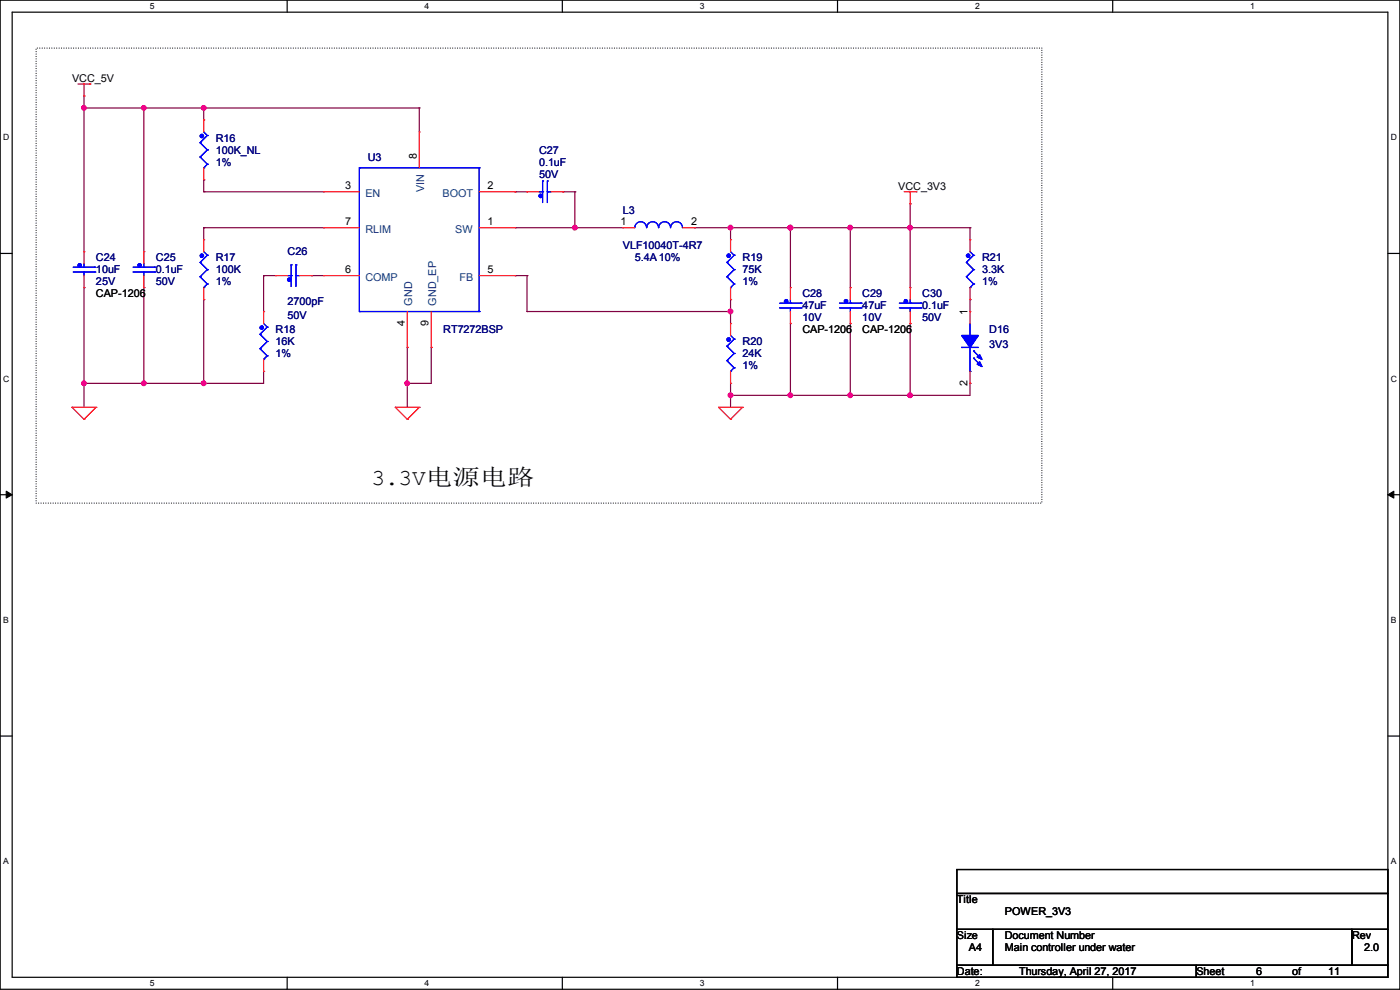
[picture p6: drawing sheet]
<svg xmlns="http://www.w3.org/2000/svg" width="297mm" height="210mm" viewBox="0 0 297 210" stroke-linecap="round" stroke-linejoin="round" font-family="sans-serif">
<path d="M0 0h297v209.8h-297zM2.6 2.6h291.8v204.7h-291.8z" fill="none" stroke="#000" stroke-width=".25"/>
<g fill="#fff">
<path d="M31.7 .3h1v2h-1z"/>
<path d="M31.7 207.6h1v1.9h-1z"/>
</g>
<path d="M60.9 0v2.6M60.9 207.3v2.5" fill="none" stroke="#000" stroke-width=".25"/>
<g fill="#fff">
<path d="M90.1 .3h1v2h-1z"/>
<path d="M90.1 207.6h1v1.9h-1z"/>
</g>
<path d="M119.3 0v2.6M119.3 207.3v2.5" fill="none" stroke="#000" stroke-width=".25"/>
<g fill="#fff">
<path d="M148.5 .3h.9v2h-.9z"/>
<path d="M148.5 207.6h.9v1.9h-.9z"/>
</g>
<path d="M177.7 0v2.6M177.7 207.3v2.5" fill="none" stroke="#000" stroke-width=".25"/>
<g fill="#fff">
<path d="M206.8 .3h1v2h-1z"/>
<path d="M206.8 207.6h1v1.9h-1z"/>
</g>
<path d="M236.1 0v2.6M236.1 207.3v2.5" fill="none" stroke="#000" stroke-width=".25"/>
<g fill="#fff">
<path d="M265.2 .3h1v2h-1z"/>
<path d="M265.2 207.6h1v1.9h-1z"/>
<path d="M.7 28.2h1.2v1.9h-1.2z"/>
<path d="M295.1 28.2h1.2v1.9h-1.2z"/>
<path d="M.7 79.3h1.2v2h-1.2z"/>
<path d="M295.1 79.3h1.2v2h-1.2z"/>
</g>
<path d="M0 53.8h2.6M294.4 53.8h2.6" fill="none" stroke="#000" stroke-width=".25"/>
<g fill="#fff">
<path d="M.7 130.5h1.2v2h-1.2z"/>
<path d="M295.1 130.5h1.1v2h-1.1z"/>
</g>
<path d="M0 104.9h2.6M294.4 104.9h2.6" fill="none" stroke="#000" stroke-width=".25"/>
<path d="M1.3 104.2l1.3 .7-1.3 .8zM294.4 104.9l1.3-.7v1.5z" fill="#000" stroke="#000" stroke-width=".21"/>
<g fill="#fff">
<path d="M.7 181.7h1.2v2h-1.2z"/>
<path d="M295.1 181.7h1.1v2h-1.1z"/>
</g>
<path d="M0 156.1h2.6M294.4 156.1h2.6M203 184.4h91.4v5.1h-91.4zM203 189.5h91.4v7.6h-91.4zM203 197.1h7.6v7.7h-7.6zM210.6 197.1h76.2v7.7h-76.2zM286.8 197.1h7.6v7.7h-7.6zM203 204.8h50.8v2.5h-50.8zM253.8 204.8h40.6v2.5h-40.6z" fill="none" stroke="#000" stroke-width=".25"/>
<path d="M7.7 10.2h213.3v96.5h-213.3z" fill="none" stroke="#000" stroke-width=".25" stroke-dasharray="0 .5"/>
<g fill="none" stroke="#800040" stroke-width=".25">
<path d="M17.8 22.9h.1M17.8 20.4h.1M17.8 20.4v33M17.8 22.9h71.1M30.5 22.9h.1M30.5 22.9v30.5M43.2 22.9h.1M43.2 38.1h.1M43.2 22.9v2.5M43.2 38.1v2.6M88.9 22.9h.1M88.9 22.9v5.1"/>
<path d="M43.2 48.3h.1M43.2 40.7h.1M43.2 48.3h25.4M43.2 48.3v2.5M43.2 40.7h25.4M55.9 58.5h.1M55.9 58.5h2.6M55.9 58.5v7.6M66.1 58.5h.1M66.1 58.5h2.5M109.3 40.7h.1M109.3 48.3h.1"/>
<path d="M109.3 58.5h.1M109.3 48.3h22.8M109.3 40.7h2.5M109.3 58.5h2.5M111.8 58.5h.1M111.8 58.5v7.6M119.4 40.7h.1M119.4 40.7h2.6M122 48.3h.1M122 40.7h.1M122 40.7v7.6M147.4 48.3h.1"/>
<path d="M147.4 48.3h58.4M155 48.3h.1M155 48.3v2.5M167.7 48.3h.1M167.7 48.3v12.7M180.4 48.3h.1M180.4 48.3v12.7M193.1 48.3h.1M193.1 43.2h.1M193.1 43.2v17.8M205.8 48.3h.1M205.8 48.3v2.5"/>
<path d="M17.8 61h.1M17.8 61v25.4M30.5 61h.1M30.5 61v20.3M43.2 63.5h.1M43.2 63.5v17.8M55.9 78.8h.1M55.9 78.8v2.5h-38.1M86.4 73.7h.1M86.4 73.7v12.7M91.5 73.7h.1M91.5 73.7v7.6h-5.1"/>
<path d="M111.8 66.1h.1M111.8 66.1h43.2M155 63.5h.1M155 66.1h.1M155 63.5v5.1M167.7 68.6h.1M167.7 68.6v15.3M180.4 68.6h.1M180.4 68.6v15.3M193.1 68.6h.1M193.1 68.6v15.3M205.8 63.5h.1"/>
<path d="M205.8 63.5v2.6M17.8 81.3h.1M30.5 81.3h.1M43.2 81.3h.1M86.4 81.3h.1M155 83.9h.1M155 81.3h.1M155 81.3v5.1M167.7 83.9h.1M180.4 83.9h.1M193.1 83.9h.1M205.8 81.3h.1"/>
<path d="M205.8 81.3v2.6h-50.8"/>
</g>
<g fill="#f0f" stroke="#f0f" stroke-width=".25">
<circle cx="17.8" cy="22.9" r=".49"/>
<circle cx="30.5" cy="81.3" r=".49"/>
<circle cx="17.8" cy="81.3" r=".49"/>
<circle cx="43.2" cy="81.3" r=".49"/>
<circle cx="121.9" cy="48.3" r=".49"/>
<circle cx="155" cy="66.1" r=".49"/>
<circle cx="167.7" cy="48.3" r=".49"/>
<circle cx="155" cy="48.3" r=".49"/>
<circle cx="193.1" cy="48.3" r=".49"/>
<circle cx="180.4" cy="48.3" r=".49"/>
<circle cx="193.1" cy="83.8" r=".49"/>
<circle cx="180.4" cy="83.8" r=".49"/>
<circle cx="167.7" cy="83.8" r=".49"/>
<circle cx="155" cy="83.8" r=".49"/>
<circle cx="86.4" cy="81.3" r=".49"/>
<circle cx="43.2" cy="22.9" r=".49"/>
<circle cx="30.5" cy="22.9" r=".49"/>
</g>
<g fill="none" stroke="#f00" stroke-width=".25">
<path d="M16.6 17.8h2.5M17.8 17.8v2.6M19.1 17.8h.1M17.8 20.4h.1M43.2 25.4h.1M43.2 38.1h.1M43.2 25.4v2.6M43.2 35.6v2.5M88.9 28h.1M88.9 28v7.6M17.8 53.4h.1M17.8 53.4v2.5"/>
<path d="M17.8 58.5v2.5M30.5 53.4h.1M30.5 53.4v2.5M30.5 58.5v2.5M43.2 50.8h.1M43.2 50.8v2.6M58.5 58.5h.1M58.5 58.5h2.5M63.5 58.5h2.6M66.1 58.5h.1M68.6 40.7h.1M68.6 48.3h.1"/>
<path d="M68.6 58.5h.1M68.6 40.7h7.6M68.6 48.3h7.6M68.6 58.5h7.6M101.6 40.7h7.7M101.6 48.3h7.7M101.6 58.5h7.7M109.3 58.5h.1M109.3 48.3h.1M109.3 40.7h.1M111.8 40.7h.1M111.8 40.7h2.5"/>
<path d="M116.9 40.7h2.5M119.4 40.7h.1M132.1 48.3h.1M132.1 48.3h2.6M144.8 48.3h2.6M147.4 48.3h.1M155 50.8h.1M155 50.8v2.6M191.8 40.7h2.6M193.1 43.2h.1M193.1 40.7v2.5M194.4 40.7h.1"/>
<path d="M205.8 50.8h.1M205.8 50.8v2.6M17.8 61h.1M30.5 61h.1M43.2 63.5h.1M43.2 61v2.5M55.9 66.1h.1M55.9 78.8h.1M55.9 66.1v2.5M55.9 76.2v2.6M86.4 73.7h.1M86.4 66.1v7.6"/>
<path d="M91.5 73.7h.1M91.5 66.1v7.6M155 68.6h.1M155 63.5h.1M155 61v2.5M155 68.6v2.6M155 78.8v2.5M167.7 61h.1M167.7 68.6h.1M167.7 61v2.5M167.7 66.1v2.5M180.4 61h.1"/>
<path d="M180.4 68.6h.1M180.4 61v2.5M180.4 66.1v2.5M193.1 61h.1M193.1 68.6h.1M193.1 61v2.5M193.1 66.1v2.5M205.8 63.5h.1M205.8 66.1h.1M205.8 61v2.5M205.8 66.1v2.5M205.8 78.8v2.5"/>
<path d="M15.3 86.4h.1M15.3 86.4h5.1M15.3 86.4l2.5 2.5M17.8 88.9h.1M20.4 86.4h.1M20.4 86.4l-2.6 2.5M83.9 86.4h.1M83.9 86.4h5M83.9 86.4l2.5 2.5M86.4 88.9h.1M88.9 86.4h.1M88.9 86.4l-2.5 2.5"/>
<path d="M152.4 86.4h.1M152.4 86.4h5.1M152.4 86.4l2.6 2.5M155 88.9h.1M155 81.3h.1M157.5 86.4h.1M157.5 86.4l-2.5 2.5M205.8 81.3h.1"/>
</g>
<g fill="none" stroke="#00f" stroke-width=".25">
<path d="M42.5 30.3h.1M42.5 33.3h.1M42.5 30.3l1.5 1.5M42.5 33.3l1.5 1.5M43.2 35.6h.1M43.2 28l.8 .7M44 28.7h.1M44 31.8h.1M44 34.8h.1M44 28.7l-1.5 1.6M44 31.8l-1.5 1.5M44 34.8l-.8 .8"/>
<path d="M76.2 35.6h.1M76.2 35.6v30.5M76.2 35.6h25.4M101.6 35.6h.1M101.6 35.6v30.5M115.1 38.4h.1M115.1 38.4v4.6M116.1 38.4h.1M116.1 38.4v4.6M15.5 57.7h4.6M15.5 56.7h4.6M17.8 57.7h.1"/>
<path d="M17.8 56.7h.1M17.8 55.9v.8M17.8 57.7v.8M20.1 57.7h.1M20.1 56.7h.1M28.2 57.7h4.6M28.2 56.7h4.6M30.5 57.7h.1M30.5 56.7h.1M30.5 55.9v.8M30.5 57.7v.8M32.8 57.7h.1"/>
<path d="M32.8 56.7h.1M42.5 55.7h.1M42.5 58.7h.1M42.5 55.7l1.5 1.5M42.5 58.7l1.5 1.5M43.2 53.4l.8 .7M44 54.1h.1M44 57.2h.1M44 54.1l-1.5 1.6M44 57.2l-1.5 1.5M61 58.5h.8M61.8 56.2h.1"/>
<path d="M61.8 58.5h.1M61.8 56.2v4.5M62.8 56.2h.1M62.8 58.5h.1M62.8 56.2v4.5M62.8 58.5h.7M114.3 40.7h.8M115.1 40.7h.1M116.1 40.7h.1M116.1 40.7h.8M134.7 48.3a1.25 1.25 0 0 1 1.2-1.3 1.25 1.25 0 0 1 1.3 1.3M137.2 48.3a1.25 1.25 0 0 1 1.3-1.3 1.25 1.25 0 0 1 1.2 1.3"/>
<path d="M139.7 48.3a1.25 1.25 0 0 1 1.3-1.3 1.25 1.25 0 0 1 1.2 1.3M142.3 48.3a1.25 1.25 0 0 1 1.2-1.3 1.25 1.25 0 0 1 1.3 1.3M154.2 55.7h.1M154.2 58.7h.1M154.2 55.7l1.5 1.5M154.2 58.7l1.5 1.5M155 53.4l.7 .7M155.7 54.1h.1M155.7 57.2h.1M155.7 54.1l-1.5 1.6M155.7 57.2l-1.5 1.5M205 55.7h.1"/>
<path d="M205 58.7h.1M205 55.7l1.5 1.5M205 58.7l1.5 1.5M205.8 53.4l.7 .7M206.5 54.1h.1M206.5 57.2h.1M206.5 54.1l-1.5 1.6M206.5 57.2l-1.5 1.5M43.2 61h.1M44 60.2h.1M44 60.2l-.8 .8M55.2 70.9h.1"/>
<path d="M55.2 74h.1M55.2 70.9l1.5 1.5M55.2 74l1.5 1.5M55.9 76.2h.1M55.9 68.6l.8 .8M56.7 69.4h.1M56.7 72.4h.1M56.7 75.5h.1M56.7 69.4l-1.5 1.5M56.7 72.4l-1.5 1.6M56.7 75.5l-.8 .7M76.2 66.1h.1"/>
<path d="M76.2 66.1h25.4M101.6 66.1h.1M154.2 73.4h.1M154.2 76.5h.1M154.2 73.4l1.5 1.6M154.2 76.5l1.5 1.5M155 78.8h.1M155 61h.1M155 71.2l.7 .7M155.7 71.9h.1M155.7 75h.1M155.7 78h.1"/>
<path d="M155.7 60.2h.1M155.7 71.9l-1.5 1.5M155.7 75l-1.5 1.5M155.7 78l-.7 .8M155.7 60.2l-.7 .8M165.4 65.3h4.6M165.4 64.3h4.6M167.7 65.3h.1M167.7 64.3h.1M167.7 63.5v.8M167.7 65.3v.8M170 65.3h.1"/>
<path d="M170 64.3h.1M178.1 65.3h4.6M178.1 64.3h4.6M180.4 65.3h.1M180.4 64.3h.1M180.4 63.5v.8M180.4 65.3v.8M182.7 65.3h.1M182.7 64.3h.1M190.8 65.3h4.6M190.8 64.3h4.6M193.1 65.3h.1"/>
<path d="M193.1 64.3h.1M193.1 63.5v.8M193.1 65.3v.8M195.4 65.3h.1M195.4 64.3h.1M204 73.7h.1M204 73.7h3.6M205.8 61h.1M205.8 71.2h.1M205.8 78.8h.1M205.8 68.6v2.6M205.8 73.7v5.1"/>
<path d="M206.5 60.2h.1M206.5 74.5h.1M206.5 76h.1M206.5 60.2l-.7 .8M206.5 74.5l1.6 1.5M206.5 76l1.6 1.5"/>
</g>
<g fill="#00f" stroke="#00f" stroke-width=".25">
<path d="M204 71.2h3.6l-1.8 2.5z" fill-rule="evenodd"/>
<path d="M207.8 76.8l.5 1-1-.5z" fill-rule="evenodd"/>
<path d="M207.8 75.2l.5 1-1-.5z" fill-rule="evenodd"/>
<path d="M204 71.2h3.6l-1.8 2.5z" fill-rule="evenodd"/>
<path d="M207.8 76.8l.5 1-1-.5z" fill-rule="evenodd"/>
<path d="M207.8 75.2l.5 1-1-.5z" fill-rule="evenodd"/>
<circle cx="205.4" cy="54.3" r=".36"/>
<circle cx="114.7" cy="41.6" r=".36"/>
<circle cx="154.6" cy="72" r=".36"/>
<circle cx="29.6" cy="56.3" r=".36"/>
<circle cx="154.6" cy="54.3" r=".36"/>
<circle cx="55.5" cy="69.5" r=".36"/>
<circle cx="179.5" cy="63.9" r=".36"/>
<circle cx="16.9" cy="56.3" r=".36"/>
<circle cx="42.8" cy="54.3" r=".36"/>
<circle cx="61.4" cy="59.3" r=".36"/>
<circle cx="192.2" cy="63.9" r=".36"/>
<circle cx="166.8" cy="63.9" r=".36"/>
<circle cx="42.8" cy="28.9" r=".36"/>
</g>
<text font-size="4.8" x="78.8" y="103">3.3V电源电路</text>
<g font-size="2.3">
<text x="15.3" y="17.4">VCC_5V</text>
<text x="88.4" y="33.8" transform="rotate(-90 88.4 33.8)">8</text>
<text x="73.2" y="40.1">3</text>
<text x="103.4" y="40.1">2</text>
<text x="190.6" y="40.2">VCC_3V3</text>
<text x="73.2" y="47.8">7</text>
<text x="103.4" y="47.8">1</text>
<text x="131.6" y="47.8">1</text>
<text x="146.6" y="47.8">2</text>
<text x="73.2" y="57.9">6</text>
<text x="103.4" y="57.9">5</text>
<text x="20.4" y="63.1">CAP-1206</text>
<text x="85.9" y="69.1" transform="rotate(-90 85.9 69.1)">4</text>
<text x="90.9" y="69.1" transform="rotate(-90 90.9 69.1)">9</text>
<text x="170.2" y="70.7">CAP-1206</text>
<text x="182.9" y="70.7">CAP-1206</text>
<text x="205.2" y="66.8" transform="rotate(-90 205.2 66.8)">1</text>
<text x="205.2" y="81.8" transform="rotate(-90 205.2 81.8)">2</text>
<text x="203" y="191.6">Title</text>
<text x="213.2" y="194.1">POWER_3V3</text>
<text x="203" y="199.2">Size</text>
<text x="205.5" y="201.8">A4</text>
<text x="213.2" y="199.2">Document Number</text>
<text x="213.2" y="201.8">Main controller under water</text>
<text x="286.8" y="199.2">Rev</text>
<text x="289.4" y="201.8">2.0</text>
<text x="203" y="206.8">Date:</text>
<text x="216.2" y="206.8">Thursday, April 27, 2017</text>
<text x="253.8" y="206.8">Sheet</text>
<text x="266.5" y="206.8">6</text>
<text x="274.1" y="206.8">of</text>
<text x="281.7" y="206.8">11</text>
</g>
<g font-size="2.3" fill="#000080">
<text x="45.8" y="30.1">R16</text>
<text x="45.8" y="32.6">100K_NL</text>
<text x="45.8" y="35.1">1%</text>
<text x="78" y="34.1">U3</text>
<text x="114.4" y="32.6">C27</text>
<text x="114.4" y="35.1">0.1uF</text>
<text x="114.4" y="37.7">50V</text>
<text x="132.1" y="45.3">L3</text>
<text x="132.1" y="52.9">VLF10040T-4R7</text>
<text x="20.4" y="55.5">C24</text>
<text x="20.4" y="58">10uF</text>
<text x="33.1" y="55.5">C25</text>
<text x="33.1" y="58">0.1uF</text>
<text x="45.8" y="55.5">R17</text>
<text x="45.8" y="58">100K</text>
<text x="61" y="54.2">C26</text>
<text x="134.7" y="55.5">5.4A10%</text>
<text x="157.5" y="55.5">R19</text>
<text x="157.5" y="58">75K</text>
<text x="208.3" y="55.5">R21</text>
<text x="208.3" y="58">3.3K</text>
<text x="20.4" y="60.5">25V</text>
<text x="33.1" y="60.5">50V</text>
<text x="45.8" y="60.5">1%</text>
<text x="61" y="64.6">2700pF</text>
<text x="157.5" y="60.5">1%</text>
<text x="170.2" y="63.1">C28</text>
<text x="170.2" y="65.6">47uF</text>
<text x="182.9" y="63.1">C29</text>
<text x="182.9" y="65.6">47uF</text>
<text x="195.6" y="63.1">C30</text>
<text x="195.6" y="65.6">0.1uF</text>
<text x="208.3" y="60.5">1%</text>
<text x="58.5" y="70.7">R18</text>
<text x="61" y="67.6">50V</text>
<text x="94" y="70.7">RT7272BSP</text>
<text x="170.2" y="68.2">10V</text>
<text x="182.9" y="68.2">10V</text>
<text x="195.6" y="68.2">50V</text>
<text x="209.9" y="70.7">D16</text>
<text x="58.5" y="73.2">16K</text>
<text x="58.5" y="75.8">1%</text>
<text x="157.5" y="73.2">R20</text>
<text x="157.5" y="75.8">24K</text>
<text x="209.9" y="73.7">3V3</text>
<text x="157.5" y="78.3">1%</text>
</g>
<g font-size="2.3" fill="#004080">
<text x="77.5" y="41.7">EN</text>
<text x="90" y="40.7" transform="rotate(-90 90 40.7)">VIN</text>
<text x="93.9" y="41.7">BOOT</text>
<text x="77.5" y="49.4">RLIM</text>
<text x="96.6" y="49.4">SW</text>
<text x="77.5" y="59.5">COMP</text>
<text x="97.5" y="59.5">FB</text>
<text x="87.5" y="64.8" transform="rotate(-90 87.5 64.8)">GND</text>
<text x="92.5" y="64.8" transform="rotate(-90 92.5 64.8)">GND_EP</text>
</g>
<g font-size="1.8">
<text x="31.8" y="1.9">5</text>
<text x="90.1" y="1.9">4</text>
<text x="148.5" y="1.9">3</text>
<text x="206.8" y="1.9">2</text>
<text x="265.2" y="1.9">1</text>
<text x=".7" y="29.8">D</text>
<text x="295.1" y="29.8">D</text>
<text x=".7" y="80.9">C</text>
<text x="295.1" y="80.9">C</text>
<text x=".7" y="132.1">B</text>
<text x="295.1" y="132.1">B</text>
<text x=".7" y="183.3">A</text>
<text x="295.1" y="183.3">A</text>
<text x="31.8" y="209.2">5</text>
<text x="90.1" y="209.2">4</text>
<text x="148.5" y="209.2">3</text>
<text x="206.8" y="209.2">2</text>
<text x="265.2" y="209.2">1</text>
</g>
</svg>
